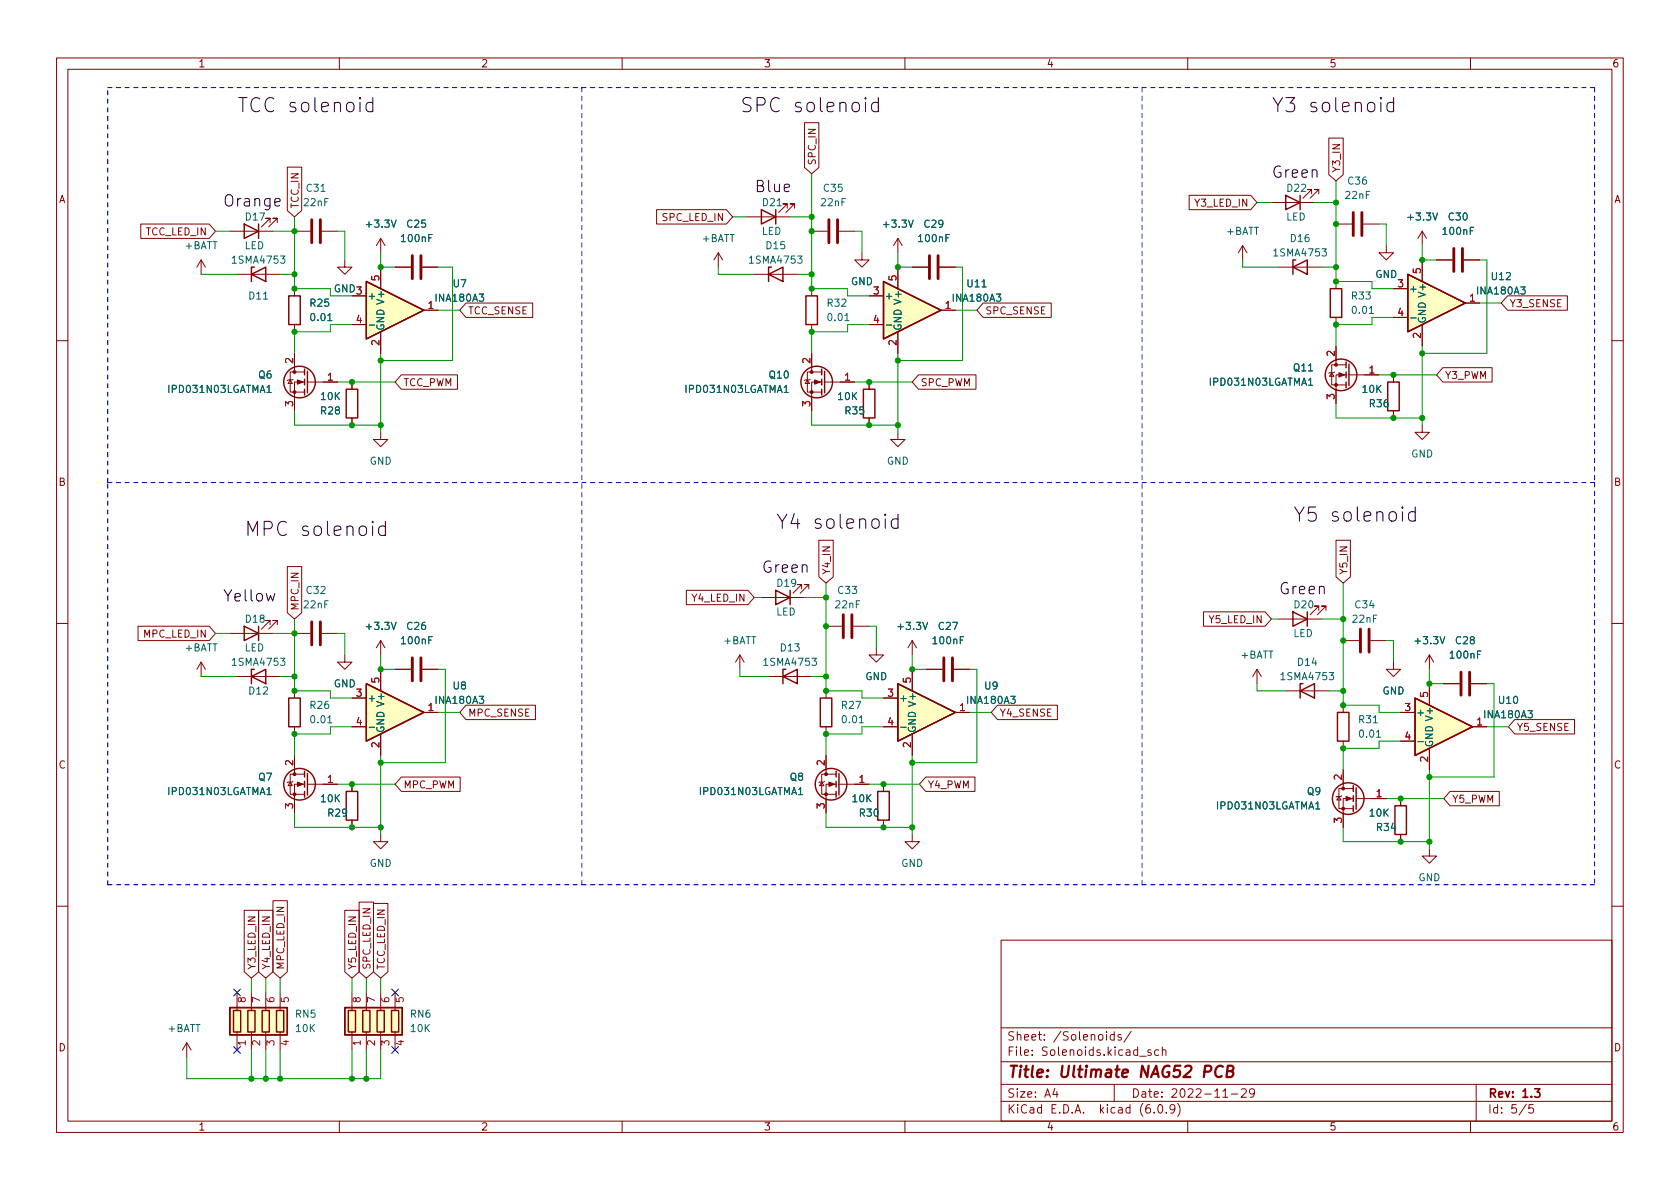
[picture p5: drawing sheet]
<svg xmlns="http://www.w3.org/2000/svg" width="297mm" height="210mm" viewBox="0 0 297 210" stroke-linecap="round" stroke-linejoin="round" font-family="sans-serif">
<g fill="none" stroke="#840000" stroke-width=".18">
<path d="M10 10.2h277v190.1h-277zM12 12.2h273v186.1h-273zM60 10.2v2M110 10.2v2M160 10.2v2M210 10.2v2M260 10.2v2M24.9 39.6h12.1l1.1 1.3-1.1 1.3h-12.1zM47.8 39.4v-.8h-.8h.8l-1.6 1.5M49 39.4v-.8h-.7h.7l-1.5 1.5M50.8 29.6h2.5v7.6l-1.2 1.1-1.3-1.1zM116.1 37.1h12.3l1.1 1.2-1.1 1.3h-12.3z"/>
<path d="M132.1 38.3h7.6M139.2 36.8v-.7h-.8h.8l-1.5 1.5M140.5 36.8v-.7h-.8h.8l-1.6 1.5M142.2 21.7h2.6v7.9l-1.3 1.1-1.3-1.1zM210.3 34.5h10.8l1.1 1.3-1.1 1.3h-10.8zM224.8 35.8h7.6M231.9 34.3v-.8h-.8h.8l-1.5 1.5M233.2 34.3v-.8h-.8h.8l-1.6 1.5M234.9 24.4h2.6v6.5l-1.3 1.1-1.3-1.1zM236.2 39.6h2.8M241 39.6h2.8M35.6 46v2.5"/>
<path d="M35.6 46l-.8 1.2M35.6 46l.7 1.2M40.6 40.9h7.7M41.9 48.5h7.6M52.1 40.9h2.8M52.1 51v1.3M52.1 57.4v1.3M56.9 40.9h2.8M61 46v1.2h1.2l-1.2 1.3-1.3-1.3h1.3M62.2 52.3h2.6M62.2 57.4h2.6M67.3 42.2v2.5"/>
<path d="M67.3 47.2v3.8M67.3 58.7v3.8M67.3 42.2l-.8 1.2M67.3 42.2l.8 1.2M69.8 47.2h2.8M74.7 47.2h2.8M74.9 54.9h2.6M82.4 53.6h11.8v2.5h-11.8l-1.1-1.2zM127 44.7l-.8 1.3M127 44.7v2.5M127 44.7l.8 1.3M133.3 48.5h7.7"/>
<path d="M143.5 51v1.3M143.5 57.4v1.3M143.5 40.9h2.8M148.3 40.9h2.8M152.4 44.7v1.3h1.3l-1.3 1.2-1.3-1.2h1.3M153.7 52.3h2.5M153.7 57.4h2.5M158.7 42.2v2.5M158.7 47.2v3.8M158.7 58.7v3.8M158.7 42.2l-.7 1.2M158.7 42.2l.8 1.2"/>
<path d="M161.3 47.2h2.8M166.1 47.2h2.8M166.4 54.9h2.5M173.8 53.6h12.1v2.5h-12.1l-1.1-1.2zM219.7 43.4l-.8 1.3M219.7 43.4v2.6M219.7 43.4l.8 1.3M226.1 47.2h7.6M236.2 49.8v1.2M236.2 56.1v1.3M245.1 43.4v1.3h1.3l-1.3 1.3-1.3-1.3h1.3M246.4 51h2.5"/>
<path d="M246.4 56.1h2.5M251.5 40.9l-.8 1.3M251.5 40.9v2.5M251.5 46v3.8M251.5 57.4v3.8M251.5 40.9l.7 1.3M254 46h2.8M258.8 46h2.8M259.1 53.6h2.5M266.5 52.3h10.6v2.6h-10.6l-1.1-1.3zM10 60.2h2M51.3 67.2l.4 .6h-.8z"/>
<path d="M51.8 67.1l-.1 .1h-.8l-.1 .1M52.1 62.5v3.3M53.8 67.6h-1.7v5M53.8 65.8h-2.5v3.5h2.5M54.4 67.6h5.3M62.2 67.6v1.2M62.2 73.9v1.3M67.3 76.4v1.3h1.3l-1.3 1.3-1.3-1.3h1.3M71 66.3h9.9v2.5h-9.9l-1.2-1.2zM142.7 67.2l.4 .6h-.7zM143.3 67.1l-.2 .1h-.7l-.2 .1M143.5 62.5v3.3"/>
<path d="M145.3 67.6h-1.8v5M145.3 65.8h-2.6v3.5h2.6M145.8 67.6h5.3M153.7 67.6v1.2M153.7 73.9v1.3M158.7 76.4v1.3h1.3l-1.3 1.3-1.2-1.3h1.2M162.4 66.3h10.2v2.5h-10.2l-1.1-1.2zM235.5 65.9l.3 .6h-.7zM236 65.8l-.2 .1h-.7l-.2 .1M236.2 61.2v3.3M238 66.3h-1.8v5.1M238 64.5h-2.5v3.6h2.5"/>
<path d="M238.5 66.3h5.3M246.4 66.3v1.3M246.4 72.6v1.3M251.5 75.2v1.2h1.2l-1.2 1.3-1.3-1.3h1.3M255.1 65h8.7v2.6h-8.7l-1.1-1.3zM285 60.2h2M144.8 95.5h2.5v6.5l-1.3 1.1-1.2-1.1zM236.2 95.5h2.6v6.5l-1.3 1.1-1.3-1.1zM10 110.2h2M24.4 110.7h12.6l1.1 1.3-1.1 1.3h-12.6zM35.6 117.1l-.8 1.3M35.6 117.1v2.5"/>
<path d="M35.6 117.1l.7 1.3M40.6 112h7.7M41.9 119.6h7.6M47.8 110.5v-.8h-.8h.8l-1.6 1.5M49 110.5v-.8h-.7h.7l-1.5 1.5M50.8 100.2h2.5v8.2l-1.2 1.1-1.3-1.1zM52.1 112h2.8M56.9 112h2.8M61 115.8v1.3h1.2l-1.2 1.3-1.3-1.3h1.3M67.3 113.3v2.5M67.3 118.4v3.8M67.3 113.3l-.8 1.2"/>
<path d="M67.3 113.3l.8 1.2M69.8 118.4h2.8M74.7 118.4h2.8M121.4 104.4h10.8l1.1 1.3-1.1 1.2h-10.8zM130.8 115.8l-.8 1.3M130.8 115.8v2.6M130.8 115.8l.8 1.3M134.6 105.7h7.6M135.9 119.6h7.6M141.7 104.1v-.7h-.7h.7l-1.5 1.5M143 104.1v-.7h-.8h.8l-1.5 1.5M146 110.7h2.8"/>
<path d="M150.9 110.7h2.8M154.9 114.5v1.3h1.3l-1.3 1.3-1.2-1.3h1.2M161.3 113.3l-.8 1.2M161.3 113.3v2.5M161.3 118.4v3.8M161.3 113.3l.8 1.2M163.8 118.4h2.8M168.7 118.4h2.7M212.8 108.2h10.9l1.1 1.3-1.1 1.2h-10.9zM222.2 118.4l-.7 1.2M222.2 118.4v2.5M222.2 118.4l.8 1.2"/>
<path d="M226.1 109.5h7.6M233.2 107.9v-.7h-.8h.8l-1.6 1.5M234.4 107.9v-.7h-.7h.7l-1.5 1.5M237.5 113.3h2.8M242.3 113.3h2.8M246.4 117.1v1.3h1.2l-1.2 1.2-1.3-1.2h1.3M252.7 115.8v2.6M252.7 115.8l-.7 1.3M252.7 115.8l.8 1.3M285 110.2h2M51.3 138.3l.4 .6h-.8zM51.8 138.2l-.1 .1h-.8l-.1 .1"/>
<path d="M52.1 122.2v1.2M52.1 128.5v1.3M52.1 133.6v3.3M53.8 138.7h-1.7v5.1M53.8 136.9h-2.5v3.6h2.5M54.4 138.7h5.3M62.2 128.5h2.6M62.2 138.7v1.2M62.2 123.4h2.6M67.3 129.8v3.8M71 137.4h10.4v2.5h-10.4l-1.2-1.2zM74.9 126h2.6"/>
<path d="M82.4 124.7h12.3v2.5h-12.3l-1.1-1.2zM145.3 138.3l.4 .6h-.8zM145.8 138.2l-.1 .1h-.8l-.1 .1M146 122.2v1.2M146 128.5v1.3M146 133.6v3.3M147.8 138.7h-1.8v5.1M147.8 136.9h-2.5v3.6h2.5M148.3 138.7h5.4M156.2 128.5h2.5M156.2 123.4h2.5M156.2 138.7v1.2"/>
<path d="M161.3 129.8v3.8M163.7 137.4h8.7v2.5h-8.7l-1.1-1.2zM168.9 126h2.5M176.4 124.7h10.6v2.5h-10.6l-1.1-1.2zM227.3 122.2h7.6M237.5 124.7v1.3M237.5 131.1v1.2M237.5 136.1v3.3M239.3 139.4h-2.6v3.6h2.6M247.6 126h2.6M247.6 131.1h2.6M252.7 120.9v3.8"/>
<path d="M252.7 132.3v3.8M255.3 120.9h2.8M256.4 139.9h8.7v2.6h-8.7l-1.1-1.3zM260.1 120.9h2.8M260.3 128.5h2.6M267.8 127.2h10.6v2.6h-10.6l-1.1-1.3zM48.3 159.3h2.5v12.6l-1.3 1.1-1.2-1.1zM62.2 145v1.3M63.5 159.5h2.5v12.4l-1.2 1.1-1.3-1.1zM66 159.8h2.6v12.1l-1.3 1.1-1.3-1.1zM67.3 147.6v1.2h1.3l-1.3 1.3-1.3-1.3h1.3M156.2 145v1.3"/>
<path d="M161.3 147.6v1.2h1.3l-1.3 1.3-1.3-1.3h1.3M236.7 140.8l.4 .7h-.8zM237.2 140.7l-.1 .1h-.8l-.1 .2M239.3 141.2h-1.8v5.1M239.8 141.2h5.3M247.6 141.2v1.3M247.6 147.6v1.2M252.7 150.1v1.3h1.3l-1.3 1.2-1.2-1.2h1.2M10 160.2h2M41.9 175.5v3.2M43.2 161h2.5v10.9l-1.3 1.1-1.2-1.1zM44.4 175.5v3.2"/>
<path d="M45.7 161h2.6v10.9l-1.3 1.1-1.3-1.1zM47 175.5v3.2M49.5 175.5v3.2M61 161h2.5v10.9l-1.3 1.1-1.2-1.1zM62.2 175.5v3.2M64.8 175.5v3.2M67.3 175.5v3.2M69.8 175.5v3.2M177 166.3h108v32h-108zM285 160.2h2M33 184.4l-.7 1.3M33 184.4v2.5"/>
<path d="M33 184.4l.8 1.3M41.9 182.5v3.2M44.4 182.5v3.2M47 182.5v3.2M49.5 182.5v3.2M60 198.3v2M62.2 182.5v3.2M64.8 182.5v3.2M67.3 182.5v3.2M69.8 182.5v3.2M110 198.3v2M160 198.3v2"/>
<path d="M177 194.8h108M177 191.8h108M177 187.8h108M177 181.8h108M186.5 192.5l-.4 1h1M186.9 193v1M197 191.8v3M197 183l-.4-.1-.3 .3v.4l.1 .3h.6M197 182.4v1.5M198.2 183l-.3-.1-.3 .2 .1 .3 .5 .1v.4h-.6M200 182.4l-1.3 1.9M201.5 186.8h1.1"/>
<path d="M203.5 185.7l-.4-.1-.2 .2 .1 .3 .5 .1v.4h-.6M204.1 196.7v.1M204.9 185.7l-.5-.1-.3 .3v.4l.2 .3h.6M204.9 195.4l.2-.1a.81 .81 0 0 1 .6 .7 .81 .81 0 0 1-.3 .8h-.2a.81 .81 0 0 1-.6-.6 .81 .81 0 0 1 .3-.8zM205.5 185.8l.2-.2 .4 .1v.9M205.5 185.1v1.5M206.2 196.7v.1M207.7 196l-.3 .3h-.3l-.2-.3 .1-.6 .4-.1 .2 .2a.99 .99 0 0 1-.3 1.3h-.3M208.2 195.1a1.72 1.72 0 0 1 0 2.3M210 198.3v2M216.2 194h.9M217.7 193.5h1.2"/>
<path d="M219.5 192.7l.6-.2 .2 .2 .1 .3-1 1h1M221.8 193.2l-.3 .3-.4-.1-.2-.2 .2-.6 .4-.1 .2 .2a.99 .99 0 0 1-.3 1.3h-.3M260 198.3v2M261 191.8v6.5M269.9 195.3l-1.3 1.9M271.1 195.3h-.7l-.1 .7 .2-.1 .5 .1 .2 .2-.1 .5-.2 .1-.6-.1"/>
</g>
<path d="M271.3 192.5h1l-.5 .6 .4 .1v.7l-.2 .1h-.4l-.3-.1" fill="none" stroke="#840000" stroke-width=".3"/>
<path d="M213 189.5h.7a.55 .55 0 0 0 .5-.5 .55 .55 0 0 0-.3-.5h-.8l-.3 2M216.2 188.7a.88 .88 0 0 0-1-.1 .88 .88 0 0 0-.3 1 .69 .69 0 0 0 .3 .8 .69 .69 0 0 0 .8-.1M217 189.4l.8-.1a.46 .46 0 0 0 .3-.4 .46 .46 0 0 0-.3-.4h-.7l-.3 2h.8a.53 .53 0 0 0 .5-.5 .53 .53 0 0 0-.5-.6" fill="none" stroke="#840000" stroke-width=".4"/>
<g fill="none" stroke="#840000" stroke-width=".25">
<path d="M43.2 39.6l2.5 1.3-2.5 1.3zM45.7 39.6v2.6M134.6 37.1l2.6 1.2-2.6 1.3zM137.2 37.1v2.5M227.3 34.5l2.6 1.3-2.6 1.3zM229.9 34.5v2.6M44.4 48.5l2.6-1.3v2.6zM45 47.2h-.6v2.6M51.1 52.3h2v5.1h-2zM64.8 49.8l10.1 5.1-10.1 5zM135.9 48.5l2.5-1.3v2.6zM136.4 47.2h-.5v2.6"/>
<path d="M142.5 52.3h2v5.1h-2zM156.2 49.8l10.2 5.1-10.2 5zM228.6 47.2l2.5-1.2v2.5zM229.1 46h-.5v2.5M235.2 51h2v5.1h-2zM248.9 48.5l10.2 5.1-10.2 5.1zM53.8 65.3v1M53.8 67.1v1M53.8 68.8v1M54.4 65.7v3.8M61.2 68.8h2v5.1h-2zM145.3 65.3v1"/>
<path d="M145.3 67.1v1M145.3 68.8v1M145.8 65.7v3.8M152.7 68.8h2v5.1h-2zM238 64v1M238 65.8v1M238 67.6v1M238.5 64.4v3.8M245.4 67.6h2v5h-2zM43.2 110.7l2.5 1.3-2.5 1.3zM44.4 119.6l2.6-1.2v2.5zM45 118.4h-.6v2.5"/>
<path d="M45.7 110.7v2.6M137.2 104.4l2.5 1.3-2.5 1.2zM138.4 119.6l2.6-1.2v2.5zM138.9 118.4h-.5v2.5M139.7 104.4v2.5M228.6 108.2l2.5 1.3-2.5 1.2zM231.1 108.2v2.5M51.1 123.4h2v5.1h-2zM53.8 136.4v1M53.8 138.2v1M53.8 139.9v1.1M54.4 136.8v3.8"/>
<path d="M61.2 139.9h2v5.1h-2zM64.8 120.9l10.1 5.1-10.1 5.1zM145 123.4h2.1v5.1h-2.1zM147.8 136.4v1M147.8 138.2v1M147.8 139.9v1.1M148.3 136.8v3.8M155.2 139.9h2v5.1h-2zM158.7 120.9l10.2 5.1-10.2 5.1zM229.9 122.2l2.5-1.3v2.5zM230.4 120.9h-.5v2.5M236.5 126h2v5.1h-2z"/>
<path d="M239.3 138.9v1M239.8 139.3v3.8M250.2 123.4l10.1 5.1-10.1 5.1zM239.3 140.7v1M239.3 142.5v1M246.6 142.5h2.1v5.1h-2.1zM40.6 178.2h10.2v4.8h-10.2zM41.3 178.7h1.2v3.8h-1.2zM43.8 178.7h1.3v3.8h-1.3zM46.4 178.7h1.2v3.8h-1.2zM48.9 178.7h1.3v3.8h-1.3zM61 178.2h10.1v4.8h-10.1z"/>
<path d="M61.6 178.7h1.3v3.8h-1.3zM64.1 178.7h1.3v3.8h-1.3zM66.7 178.7h1.2v3.8h-1.2zM69.2 178.7h1.3v3.8h-1.3z"/>
<circle cx="53" cy="67.6" r="2.79"/>
<circle cx="144.4" cy="67.6" r="2.79"/>
<circle cx="237.1" cy="66.3" r="2.79"/>
<circle cx="53" cy="138.7" r="2.79"/>
<circle cx="146.9" cy="138.7" r="2.79"/>
<circle cx="238.4" cy="141.2" r="2.79"/>
</g>
<g fill="none" stroke="#840000" stroke-width=".51">
<path d="M55.1 38.9v4M56.6 38.9v4M146.6 38.9v4M148.1 38.9v4M239.3 37.6v4.1M240.8 37.6v4.1M72.9 45.2v4.1M74.4 45.2v4.1M164.3 45.2v4.1M165.9 45.2v4.1M257 43.9v4.1M258.6 43.9v4.1"/>
<path d="M55.1 110v4M56.6 110v4M72.9 116.3v4.1M74.4 116.3v4.1M149.1 108.7v4.1M150.6 108.7v4.1M166.9 116.3v4.1M168.4 116.3v4.1M240.5 111.2v4.1M242.1 111.2v4.1M258.3 118.9v4M259.8 118.9v4"/>
</g>
<g fill="#840000" stroke="#840000" stroke-width=".18">
<path d="M238 140.8l1 .4-1 .4z"/>
<path d="M146.6 138.3l1 .4-1 .4z"/>
<path d="M144 67.2l1 .4-1 .3z"/>
<path d="M236.7 65.9l1 .4-1 .4z"/>
<path d="M52.6 67.2l1 .4-1 .3z"/>
<path d="M52.6 138.3l1 .4-1 .4z"/>
<circle cx="237.5" cy="143" r=".25"/>
<circle cx="237.5" cy="139.4" r=".25"/>
<circle cx="146" cy="140.5" r=".25"/>
<circle cx="146" cy="136.9" r=".25"/>
<circle cx="143.5" cy="69.3" r=".25"/>
<circle cx="143.5" cy="65.8" r=".25"/>
<circle cx="236.2" cy="68.1" r=".25"/>
<circle cx="236.2" cy="64.5" r=".25"/>
<circle cx="52.1" cy="69.3" r=".25"/>
<circle cx="52.1" cy="65.8" r=".25"/>
<circle cx="52.1" cy="140.5" r=".25"/>
<circle cx="52.1" cy="136.9" r=".25"/>
</g>
<path d="M65.3 57.5h.9M156.7 57.5h1M249.4 56.2h1M47.2 69.4h.7M138.7 69.4h.7M231.4 68.1h.7M65.3 128.6h.9M159.3 128.6h.9M250.7 131.1h1M47.2 140.5h.7M141.2 140.5h.7M232.6 143.1h.8" fill="none" stroke="#006464" stroke-width=".18"/>
<g fill="#ffffc2" stroke="#ffffc2" stroke-width=".18">
<path d="M156.2 49.8l10.2 5.1-10.2 5z"/>
<path d="M250.2 123.4l10.1 5.1-10.1 5.1z"/>
<path d="M248.9 48.5l10.2 5.1-10.2 5.1z"/>
<path d="M61 178.2h10.1v4.8h-10.1z"/>
<path d="M64.8 49.8l10.1 5.1-10.1 5z"/>
<path d="M64.8 120.9l10.1 5.1-10.1 5.1z"/>
<path d="M40.6 178.2h10.2v4.8h-10.2z"/>
<path d="M158.7 120.9l10.2 5.1-10.2 5.1z"/>
</g>
<g fill="none" stroke="#0f0f0f" stroke-width=".18">
<path d="M65.9 18.2l-.7-.1-.5 .5v.7l.3 .3 .2 .2 .7-.2M65.9 17.3v2.5M153 17.3l-.1 .1 .1 .1 .1-.1-.1-.1v.2M153 18.1v1.7M155.3 18.2l-.7-.1-.5 .5v.7l.2 .3 .3 .2 .7-.2M155.3 17.3v2.5M244.2 17.3l-.2 .1 .2 .1 .1-.1-.1-.1v.2M244.2 18.1v1.7M246.4 18.2l-.7-.1-.5 .5v.7l.3 .3 .2 .2 .7-.2M246.4 17.3v2.5M48.6 35.8l.9-.2-.1-.4-.5-.1-.3 .3 .1 .9 .2 .1 .5-.1M65.9 92.2l-.1 .1 .1 .1 .1-.1-.1-.1v.2"/>
<path d="M65.9 93v1.7M68.1 93.1l-.7-.1-.5 .5v.7l.3 .4 .2 .1 .7-.1M68.1 92.2v2.5M156.5 90.9l-.1 .1 .1 .2 .1-.2-.1-.1v.3M156.5 91.8v1.6M158.8 91.9l-.7-.1-.5 .4v.7l.2 .4 .3 .1 .7-.1M158.8 90.9v2.5M248 89.7l-.2 .1 .2 .1 .1-.1-.1-.1v.2M248 90.5v1.7M250.2 90.6l-.7-.1-.5 .5v.7l.3 .3 .2 .2 .7-.2M250.2 89.7v2.5M47.1 104.9l.3 1.4 .4-1 .4 1 .4-1.4"/>
</g>
<path d="M19 15.5h262.9M102.9 15.5v141M201.9 15.5v141M281.9 15.5v69.8M19 85.3v-69.8M281.9 85.3v71.2M281.9 85.3h-262.9M19 156.5v-71.2M281.9 156.5h-262.9" fill="none" stroke="#0000c2" stroke-width=".18" stroke-dasharray=".8 .8"/>
<g fill="none" stroke="#009600" stroke-width=".18">
<path d="M52.1 38.3v12.7h6.3v1.3h3.8M129.5 38.3h2.6M139.7 38.3h3.8M143.5 30.7v20.3h6.4v1.3h3.8M222.2 35.8h2.6M232.4 35.8h3.8M236.2 32v17.8h6.4v1.2h3.8M243.8 39.6h1.3v3.8M35.6 48.5h6.3M38.1 40.9h2.5M48.3 40.9h3.8M49.5 48.5h2.6"/>
<path d="M59.7 40.9h1.3v5.1M62.2 57.4h-3.8v1.3h-6.3v3.8M67.3 44.7v2.5h2.5M77.5 47.2h2.5v16.5h-12.7M77.5 54.9h3.8M127 47.2v1.3h6.3M141 48.5h2.5M151.1 40.9h1.3v3.8M153.7 57.4h-3.8v1.3h-6.4v3.8M158.7 44.7v2.5h2.6M168.9 47.2h1.3v16.5h-11.5M168.9 54.9h3.8"/>
<path d="M219.7 46v1.2h6.4M233.7 47.2h2.5M246.4 56.1h-3.8v1.3h-6.4v3.8M251.5 43.4v2.6h2.5M261.6 53.6h3.8M261.6 46h1.3v16.5h-11.4M52.1 72.6v2.6h15.2M59.7 67.6h10.1M67.3 62.5v13.9M143.5 72.6v2.6h15.2M151.1 67.6h10.2M158.7 62.5v13.9"/>
<path d="M236.2 71.4v2.5h15.3M243.8 66.3h10.2M251.5 61.2v14M35.6 119.6h6.3M38.1 112h2.5M48.3 112h3.8M49.5 119.6h2.6M52.1 109.5v12.7h6.3v1.2h3.8M59.7 112h1.3v3.8M67.3 115.8v2.6h2.5M77.5 118.4h1.2v16.5h-11.4M130.8 118.4v1.2h5.1"/>
<path d="M133.3 105.7h1.3M142.2 105.7h3.8M143.5 119.6h2.5M146 103.1v19.1h6.4v1.2h3.8M153.7 110.7h1.2v3.8M161.3 115.8v2.6h2.5M171.4 118.4h1.3v16.5h-11.4M224.8 109.5h1.3M233.7 109.5h3.8M237.5 103.1v21.6h6.3v1.3h3.8M245.1 113.3h1.3v3.8M252.7 118.4v2.5h2.6"/>
<path d="M59.7 138.7h10.1M62.2 128.5h-3.8v1.3h-6.3v3.8M67.3 133.6v14M77.5 126h3.8M153.7 138.7h8.9M156.2 128.5h-3.8v1.3h-6.4v3.8M161.3 133.6v14M171.4 126h3.9M222.2 120.9v1.3h5.1M234.9 122.2h2.6M247.6 131.1h-3.8v1.2h-6.3v3.8M252.7 136.1v14"/>
<path d="M262.9 128.5h3.8M262.9 120.9h1.3v16.5h-11.5M52.1 143.8v2.5h15.2M146 143.8v2.5h15.3M237.5 146.3v2.5h15.2M245.1 141.2h10.2M44.4 173v2.5M47 173v2.5M49.5 173v2.5M62.2 173v2.5M64.8 173v2.5M67.3 173v2.5"/>
<path d="M44.4 185.7v5M47 185.7v5M49.5 185.7v5M62.2 185.7v5M64.8 185.7v5M67.3 185.7v5h-34.3v-3.8"/>
</g>
<path d="M41.3 174.9l1.2 1.2M42.5 174.9l-1.2 1.2M69.2 174.9l1.3 1.2M70.5 174.9l-1.3 1.2M41.3 185.1l1.2 1.2M42.5 185.1l-1.2 1.2M69.2 185.1l1.3 1.2M70.5 185.1l-1.3 1.2" fill="none" stroke="#000084" stroke-width=".18"/>
<g fill="#009600" stroke="#009600" stroke-width=".18">
<circle cx="251.5" cy="46" r=".46"/>
<circle cx="246.4" cy="73.9" r=".46"/>
<circle cx="236.2" cy="57.4" r=".46"/>
<circle cx="158.7" cy="63.7" r=".46"/>
<circle cx="158.7" cy="47.2" r=".46"/>
<circle cx="158.7" cy="75.2" r=".46"/>
<circle cx="153.7" cy="67.6" r=".46"/>
<circle cx="153.7" cy="75.2" r=".46"/>
<circle cx="237.5" cy="113.3" r=".46"/>
<circle cx="237.5" cy="122.2" r=".46"/>
<circle cx="237.5" cy="132.3" r=".46"/>
<circle cx="237.5" cy="124.7" r=".46"/>
<circle cx="252.7" cy="148.8" r=".46"/>
<circle cx="247.6" cy="148.8" r=".46"/>
<circle cx="237.5" cy="109.5" r=".46"/>
<circle cx="252.7" cy="137.4" r=".46"/>
<circle cx="247.6" cy="141.2" r=".46"/>
<circle cx="252.7" cy="120.9" r=".46"/>
<circle cx="146" cy="122.2" r=".46"/>
<circle cx="146" cy="129.8" r=".46"/>
<circle cx="146" cy="105.7" r=".46"/>
<circle cx="146" cy="110.7" r=".46"/>
<circle cx="156.2" cy="146.3" r=".46"/>
<circle cx="156.2" cy="138.7" r=".46"/>
<circle cx="146" cy="119.6" r=".46"/>
<circle cx="161.3" cy="118.4" r=".46"/>
<circle cx="161.3" cy="134.9" r=".46"/>
<circle cx="161.3" cy="146.3" r=".46"/>
<circle cx="236.2" cy="49.8" r=".46"/>
<circle cx="236.2" cy="47.2" r=".46"/>
<circle cx="251.5" cy="62.5" r=".46"/>
<circle cx="246.4" cy="66.3" r=".46"/>
<circle cx="251.5" cy="73.9" r=".46"/>
<circle cx="236.2" cy="35.8" r=".46"/>
<circle cx="236.2" cy="39.6" r=".46"/>
<circle cx="52.1" cy="58.7" r=".46"/>
<circle cx="67.3" cy="63.7" r=".46"/>
<circle cx="62.2" cy="67.6" r=".46"/>
<circle cx="52.1" cy="40.9" r=".46"/>
<circle cx="52.1" cy="48.5" r=".46"/>
<circle cx="52.1" cy="51" r=".46"/>
<circle cx="67.3" cy="47.2" r=".46"/>
<circle cx="67.3" cy="146.3" r=".46"/>
<circle cx="62.2" cy="146.3" r=".46"/>
<circle cx="52.1" cy="122.2" r=".46"/>
<circle cx="67.3" cy="134.9" r=".46"/>
<circle cx="62.2" cy="138.7" r=".46"/>
<circle cx="52.1" cy="129.8" r=".46"/>
<circle cx="49.5" cy="190.7" r=".46"/>
<circle cx="62.2" cy="190.7" r=".46"/>
<circle cx="47" cy="190.7" r=".46"/>
<circle cx="44.4" cy="190.7" r=".46"/>
<circle cx="64.8" cy="190.7" r=".46"/>
<circle cx="143.5" cy="38.3" r=".46"/>
<circle cx="143.5" cy="40.9" r=".46"/>
<circle cx="143.5" cy="48.5" r=".46"/>
<circle cx="143.5" cy="51" r=".46"/>
<circle cx="143.5" cy="58.7" r=".46"/>
<circle cx="62.2" cy="75.2" r=".46"/>
<circle cx="67.3" cy="75.2" r=".46"/>
<circle cx="52.1" cy="119.6" r=".46"/>
<circle cx="52.1" cy="112" r=".46"/>
<circle cx="67.3" cy="118.4" r=".46"/>
</g>
<g font-size="3.5" fill="#0f0f0f">
<text x="41.9" y="19.9">TCC solenoid</text>
<text x="130.8" y="19.9">SPC solenoid</text>
<text x="224.8" y="19.9">Y3 solenoid</text>
<text x="43.2" y="94.8">MPC solenoid</text>
<text x="137.2" y="93.5">Y4 solenoid</text>
<text x="228.6" y="92.3">Y5 solenoid</text>
</g>
<g font-size="2.8" fill="#0f0f0f">
<text x="133.3" y="34">Blue</text>
<text x="224.8" y="31.4">Green</text>
<text x="39.4" y="36.5">Orange</text>
<text x="134.6" y="101.3">Green</text>
<text x="39.4" y="106.4">Yellow</text>
<text x="226.1" y="105.1">Green</text>
</g>
<text font-size="2.8" fill="#840000" x="178" y="190.6">Title: Ultimate NAG52 PCB</text>
<g font-size="2.1" fill="#840000">
<text x="178" y="184">Sheet: /Solenoids/</text>
<text x="178" y="186.7">File: Solenoids.kicad_sch</text>
<text x="178" y="196.9">KiCad E.D.A. kicad (6.0.9)</text>
<text x="178" y="194.1">Size: A4</text>
<text x="200" y="194.1">Date: 2022-11-29</text>
<text x="263" y="194.1">Rev: 1.3</text>
<text x="263" y="196.9">Id: 5/5</text>
</g>
<g font-size="1.8" fill="#840000">
<text x="35" y="11.9">1</text>
<text x="85" y="11.9">2</text>
<text x="135" y="11.9">3</text>
<text x="185" y="11.9">4</text>
<text x="235" y="11.9">5</text>
<text x="285" y="11.9">6</text>
<text x="144.2" y="29.3" transform="rotate(-90 144.2 29.3)">SPC_IN</text>
<text x="10.3" y="35.9">A</text>
<text x="236.9" y="30.6" transform="rotate(-90 236.9 30.6)">Y3_IN</text>
<text x="285.3" y="35.9">A</text>
<text x="25.8" y="41.6">TCC_LED_IN</text>
<text x="52.8" y="36.9" transform="rotate(-90 52.8 36.9)">TCC_IN</text>
<text x="117.2" y="39.1">SPC_LED_IN</text>
<text x="211.4" y="36.5">Y3_LED_IN</text>
<text x="82.7" y="55.6">TCC_SENSE</text>
<text x="174.1" y="55.6">SPC_SENSE</text>
<text x="266.9" y="54.3">Y3_SENSE</text>
<text x="71.3" y="68.3">TCC_PWM</text>
<text x="162.7" y="68.3">SPC_PWM</text>
<text x="255.4" y="67">Y3_PWM</text>
<text x="10.3" y="85.9">B</text>
<text x="285.3" y="85.9">B</text>
<text x="146.8" y="101.7" transform="rotate(-90 146.8 101.7)">Y4_IN</text>
<text x="238.2" y="101.7" transform="rotate(-90 238.2 101.7)">Y5_IN</text>
<text x="122.5" y="106.4">Y4_LED_IN</text>
<text x="25.5" y="112.7">MPC_LED_IN</text>
<text x="52.8" y="108" transform="rotate(-90 52.8 108)">MPC_IN</text>
<text x="213.9" y="110.2">Y5_LED_IN</text>
<text x="82.7" y="126.7">MPC_SENSE</text>
<text x="176.7" y="126.7">Y4_SENSE</text>
<text x="268.1" y="129.2">Y5_SENSE</text>
<text x="10.3" y="135.9">C</text>
<text x="285.3" y="135.9">C</text>
<text x="71.3" y="139.4">MPC_PWM</text>
<text x="164" y="139.4">Y4_PWM</text>
<text x="256.7" y="141.9">Y5_PWM</text>
<text x="45.2" y="171.5" transform="rotate(-90 45.2 171.5)">Y3_LED_IN</text>
<text x="47.7" y="171.5" transform="rotate(-90 47.7 171.5)">Y4_LED_IN</text>
<text x="50.3" y="171.5" transform="rotate(-90 50.3 171.5)">MPC_LED_IN</text>
<text x="63" y="171.5" transform="rotate(-90 63 171.5)">Y5_LED_IN</text>
<text x="65.5" y="171.5" transform="rotate(-90 65.5 171.5)">SPC_LED_IN</text>
<text x="68" y="171.5" transform="rotate(-90 68 171.5)">TCC_LED_IN</text>
<text x="10.3" y="185.9">D</text>
<text x="285.3" y="185.9">D</text>
<text x="35" y="199.9">1</text>
<text x="85" y="199.9">2</text>
<text x="135" y="199.9">3</text>
<text x="185" y="199.9">4</text>
<text x="235" y="199.9">5</text>
<text x="285" y="199.9">6</text>
</g>
<g font-size="1.8" fill="#006464">
<text x="54.3" y="33.9">C31</text>
<text x="145.7" y="33.9">C35</text>
<text x="227.6" y="33.9">D22</text>
<text x="238" y="35.2">22nF</text>
<text x="238.4" y="32.6">C36</text>
<text x="43.5" y="39">D17</text>
<text x="53.8" y="36.4">22nF</text>
<text x="65" y="40.3">+3.3V</text>
<text x="72" y="40.3">C25</text>
<text x="134.7" y="41.5">LED</text>
<text x="134.9" y="36.4">D21</text>
<text x="145.3" y="36.4">22nF</text>
<text x="156.4" y="40.3">+3.3V</text>
<text x="163.5" y="40.3">C29</text>
<text x="216.8" y="41.5">+BATT</text>
<text x="227.4" y="39">LED</text>
<text x="249.1" y="39">+3.3V</text>
<text x="255.3" y="41.5">100nF</text>
<text x="256.2" y="39">C30</text>
<text x="32.7" y="44.1">+BATT</text>
<text x="41.3" y="46.6">1SMA4753</text>
<text x="43.2" y="44.1">LED</text>
<text x="71.1" y="42.8">100nF</text>
<text x="124.1" y="42.8">+BATT</text>
<text x="132.7" y="46.6">1SMA4753</text>
<text x="135.5" y="44.1">D15</text>
<text x="162.5" y="42.8">100nF</text>
<text x="225.4" y="45.3">1SMA4753</text>
<text x="228.2" y="42.8">D16</text>
<text x="44.1" y="53">D11</text>
<text x="64.9" y="53">+</text>
<text x="77.2" y="53.3">INA180A3</text>
<text x="80.1" y="50.8">U7</text>
<text x="150.4" y="50.4">GND</text>
<text x="156.3" y="53">+</text>
<text x="168.6" y="53.3">INA180A3</text>
<text x="171.1" y="50.8">U11</text>
<text x="239.1" y="53">R33</text>
<text x="243.1" y="49.1">GND</text>
<text x="249" y="51.7">+</text>
<text x="261.3" y="52.1">INA180A3</text>
<text x="263.8" y="49.5">U12</text>
<text x="54.9" y="54.2">R25</text>
<text x="55.1" y="56.8">0.01</text>
<text x="67.9" y="58.5" transform="rotate(-90 67.9 58.5)">GND V+</text>
<text x="146.4" y="54.2">R32</text>
<text x="146.5" y="56.8">0.01</text>
<text x="159.4" y="58.5" transform="rotate(-90 159.4 58.5)">GND V+</text>
<text x="239.2" y="55.5">0.01</text>
<text x="252.1" y="57.3" transform="rotate(-90 252.1 57.3)">GND V+</text>
<text x="228.8" y="65.7">Q11</text>
<text x="30" y="69.5">IPD031N03LGATMA1</text>
<text x="45.7" y="66.9">Q6</text>
<text x="56.8" y="70.7">10K</text>
<text x="121.5" y="69.5">IPD031N03LGATMA1</text>
<text x="136.1" y="66.9">Q10</text>
<text x="148.2" y="70.7">10K</text>
<text x="214.2" y="68.2">IPD031N03LGATMA1</text>
<text x="240.9" y="69.5">10K</text>
<text x="56.8" y="73.3">R28</text>
<text x="149.5" y="73.3">R35</text>
<text x="242.2" y="72">R36</text>
<text x="65.3" y="82.2">GND</text>
<text x="156.8" y="82.2">GND</text>
<text x="249.5" y="80.9">GND</text>
<text x="53.8" y="107.6">22nF</text>
<text x="54.3" y="105">C32</text>
<text x="137.5" y="103.8">D19</text>
<text x="147.8" y="107.6">22nF</text>
<text x="148.2" y="105">C33</text>
<text x="228.9" y="107.6">D20</text>
<text x="239.7" y="107.6">C34</text>
<text x="43.5" y="110.1">D18</text>
<text x="65" y="111.4">+3.3V</text>
<text x="71.1" y="113.9">100nF</text>
<text x="72" y="111.4">C26</text>
<text x="127.9" y="113.9">+BATT</text>
<text x="137.2" y="108.8">LED</text>
<text x="159" y="111.4">+3.3V</text>
<text x="165.1" y="113.9">100nF</text>
<text x="166" y="111.4">C27</text>
<text x="228.6" y="112.6">LED</text>
<text x="239.2" y="110.1">22nF</text>
<text x="250.4" y="113.9">+3.3V</text>
<text x="257.5" y="113.9">C28</text>
<text x="32.7" y="115.2">+BATT</text>
<text x="41.3" y="117.7">1SMA4753</text>
<text x="43.2" y="115.2">LED</text>
<text x="135.3" y="117.7">1SMA4753</text>
<text x="138.1" y="115.2">D13</text>
<text x="219.4" y="116.5">+BATT</text>
<text x="229.5" y="117.7">D14</text>
<text x="256.5" y="116.5">100nF</text>
<text x="44.1" y="122.8">D12</text>
<text x="54.9" y="125.3">R26</text>
<text x="59" y="121.5">GND</text>
<text x="64.9" y="124.1">+</text>
<text x="77.2" y="124.5">INA180A3</text>
<text x="80.1" y="121.9">U8</text>
<text x="148.9" y="125.3">R27</text>
<text x="153" y="120.3">GND</text>
<text x="158.9" y="124.1">+</text>
<text x="171.1" y="124.5">INA180A3</text>
<text x="174.1" y="121.9">U9</text>
<text x="226.7" y="120.3">1SMA4753</text>
<text x="244.4" y="122.8">GND</text>
<text x="265.1" y="124.5">U10</text>
<text x="55.1" y="127.9">0.01</text>
<text x="67.9" y="129.7" transform="rotate(-90 67.9 129.7)">GND V+</text>
<text x="149.1" y="127.9">0.01</text>
<text x="161.9" y="129.7" transform="rotate(-90 161.9 129.7)">GND V+</text>
<text x="240.3" y="127.9">R31</text>
<text x="240.5" y="130.4">0.01</text>
<text x="250.3" y="126.6">+</text>
<text x="262.6" y="127">INA180A3</text>
<text x="253.4" y="132.2" transform="rotate(-90 253.4 132.2)">GND V+</text>
<text x="30" y="140.6">IPD031N03LGATMA1</text>
<text x="45.7" y="138">Q7</text>
<text x="56.8" y="141.9">10K</text>
<text x="124" y="140.6">IPD031N03LGATMA1</text>
<text x="139.7" y="138">Q8</text>
<text x="150.8" y="141.9">10K</text>
<text x="215.4" y="143.1">IPD031N03LGATMA1</text>
<text x="231.2" y="140.6">Q9</text>
<text x="58.1" y="144.4">R29</text>
<text x="152" y="144.4">R30</text>
<text x="242.2" y="144.4">10K</text>
<text x="243.5" y="146.9">R34</text>
<text x="65.3" y="153.3">GND</text>
<text x="159.3" y="153.3">GND</text>
<text x="250.8" y="155.8">GND</text>
<text x="52.3" y="180">RN5</text>
<text x="72.6" y="180">RN6</text>
<text x="29.7" y="182.5">+BATT</text>
<text x="52.4" y="182.5">10K</text>
<text x="72.7" y="182.5">10K</text>
</g>
<g font-size="1.8" fill="#a90000">
<text x="59" y="51.7">GND3</text>
<text x="67.1" y="49.6" transform="rotate(-90 67.1 49.6)">5</text>
<text x="154.4" y="52.1">3</text>
<text x="158.5" y="49.6" transform="rotate(-90 158.5 49.6)">5</text>
<text x="247.2" y="50.8">3</text>
<text x="251.2" y="48.4" transform="rotate(-90 251.2 48.4)">5</text>
<text x="259.9" y="53.3">1</text>
<text x="63" y="57.1">4</text>
<text x="75.7" y="54.6">1</text>
<text x="154.4" y="57.1">4</text>
<text x="167.1" y="54.6">1</text>
<text x="247.2" y="55.9">4</text>
<text x="251.2" y="59.8" transform="rotate(-90 251.2 59.8)">2</text>
<text x="51.8" y="64.2" transform="rotate(-90 51.8 64.2)">2</text>
<text x="67.1" y="61.1" transform="rotate(-90 67.1 61.1)">2</text>
<text x="143.3" y="64.2" transform="rotate(-90 143.3 64.2)">2</text>
<text x="158.5" y="61.1" transform="rotate(-90 158.5 61.1)">2</text>
<text x="236" y="63" transform="rotate(-90 236 63)">2</text>
<text x="51.8" y="71.9" transform="rotate(-90 51.8 71.9)">3</text>
<text x="57.9" y="67.3">1</text>
<text x="143.3" y="71.9" transform="rotate(-90 143.3 71.9)">3</text>
<text x="149.4" y="67.3">1</text>
<text x="236" y="70.6" transform="rotate(-90 236 70.6)">3</text>
<text x="242.1" y="66">1</text>
<text x="63" y="123.2">3</text>
<text x="67.1" y="120.8" transform="rotate(-90 67.1 120.8)">5</text>
<text x="75.7" y="125.7">1</text>
<text x="157" y="123.2">3</text>
<text x="161" y="120.8" transform="rotate(-90 161 120.8)">5</text>
<text x="169.7" y="125.7">1</text>
<text x="248.4" y="125.7">3</text>
<text x="252.5" y="123.3" transform="rotate(-90 252.5 123.3)">5</text>
<text x="63" y="128.3">4</text>
<text x="157" y="128.3">4</text>
<text x="248.4" y="130.8">4</text>
<text x="261.1" y="128.3">1</text>
<text x="51.8" y="135.4" transform="rotate(-90 51.8 135.4)">2</text>
<text x="67.1" y="132.2" transform="rotate(-90 67.1 132.2)">2</text>
<text x="145.8" y="135.4" transform="rotate(-90 145.8 135.4)">2</text>
<text x="161" y="132.2" transform="rotate(-90 161 132.2)">2</text>
<text x="237.2" y="137.9" transform="rotate(-90 237.2 137.9)">2</text>
<text x="252.5" y="134.7" transform="rotate(-90 252.5 134.7)">2</text>
<text x="51.8" y="143" transform="rotate(-90 51.8 143)">3</text>
<text x="57.9" y="138.4">1</text>
<text x="145.8" y="143" transform="rotate(-90 145.8 143)">3</text>
<text x="151.9" y="138.4">1</text>
<text x="243.3" y="141">1</text>
<text x="237.2" y="145.5" transform="rotate(-90 237.2 145.5)">3</text>
<text x="43.4" y="177.3" transform="rotate(-90 43.4 177.3)">8</text>
<text x="46" y="177.3" transform="rotate(-90 46 177.3)">7</text>
<text x="48.5" y="177.3" transform="rotate(-90 48.5 177.3)">6</text>
<text x="51.1" y="177.3" transform="rotate(-90 51.1 177.3)">5</text>
<text x="63.8" y="177.3" transform="rotate(-90 63.8 177.3)">8</text>
<text x="66.3" y="177.3" transform="rotate(-90 66.3 177.3)">7</text>
<text x="68.8" y="177.3" transform="rotate(-90 68.8 177.3)">6</text>
<text x="71.4" y="177.3" transform="rotate(-90 71.4 177.3)">5</text>
<text x="43.4" y="184.9" transform="rotate(-90 43.4 184.9)">1</text>
<text x="46" y="184.9" transform="rotate(-90 46 184.9)">2</text>
<text x="48.5" y="184.9" transform="rotate(-90 48.5 184.9)">3</text>
<text x="51.1" y="184.9" transform="rotate(-90 51.1 184.9)">4</text>
<text x="63.8" y="184.9" transform="rotate(-90 63.8 184.9)">1</text>
<text x="66.3" y="184.9" transform="rotate(-90 66.3 184.9)">2</text>
<text x="68.8" y="184.9" transform="rotate(-90 68.8 184.9)">3</text>
<text x="71.4" y="184.9" transform="rotate(-90 71.4 184.9)">4</text>
</g>
</svg>
